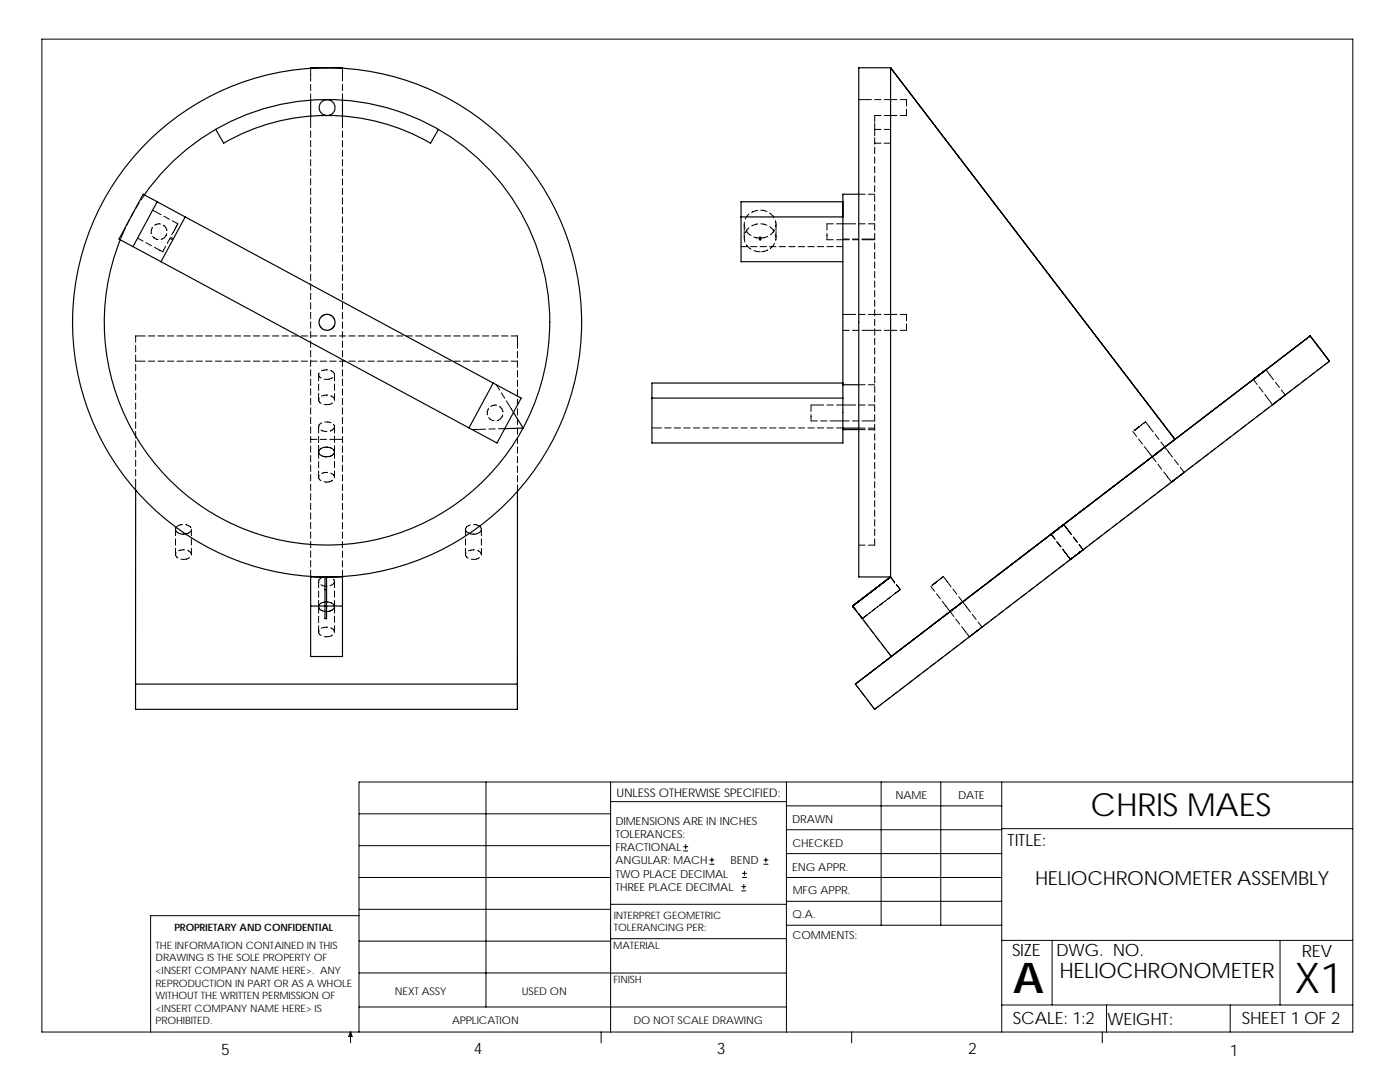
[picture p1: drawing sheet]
<svg xmlns="http://www.w3.org/2000/svg" width="279mm" height="216mm" viewBox="0 0 279 216" stroke-linecap="round" stroke-linejoin="round" font-family="sans-serif">
<g fill="none" stroke="#000" stroke-width=".2">
<path d="M8.4 7.8h261.6v198.1h-261.6zM62 13.6v2.6M62 16.8v1.3M62 18.7v1.3M68.3 13.6v1.3M68.3 14.9v1.3M68.3 16.8v1.3M68.3 18.7v1.3M171.4 19.9h2.5M174.6 19.9h1.2M176.5 19.9h2.5M179.6 19.9h1.3v1.2"/>
<path d="M28.8 38.9l-.7 1M62 23.2v2.3M62 26.1v1.3M62 28v1.3M62 29.9v1.3M62 31.8v1.3M62 33.7v1.3M62 35.6v1.3M62 37.5v1.3M62 39.5v1.2M68.3 23.2v2.3M68.3 26.1v1.3"/>
<path d="M68.3 28v1.3M68.3 30v1.2M68.3 31.9v1.2M68.3 33.8v1.2M68.3 35.7v1.2M68.3 37.6v1.2M68.3 39.5v1.2M171.4 38.8h1.3M173.3 38.8h1.3M174.6 38.9v1.3M174.6 25.8v1.3M174.6 24.6v1.2"/>
<path d="M174.6 25.8h1.2M174.6 27.5v1.3M174.6 29.4v1.3M174.6 31.3v1.3M174.6 33.2v1.3M174.6 35.1v1.3M174.6 37v1.3M174.6 28.6h1.2M175.8 23.1h-1.2v1.2M176.5 25.8h1.2M176.5 28.6h1.2M176.5 23.1h2.5"/>
<path d="M180.9 21.8v1.3h-1.3M25 45.5l-1 2.3M25.9 43.8l-.6 1.1M26.8 42.1l-.6 1.1M27.5 47.5l1.1 .6M27.7 40.5l-.6 1.1M29.1 48.4l1.1 .6M30.4 45.4l-.2 .6v.6M30.4 41.9l1.7 .9M30.5 47.2l.3 .3 .7 .3M32 44.7l-.8 .1-.4 .1M32.6 44.9l.5 .5 .2 .5"/>
<path d="M32.7 43.1l1.1 .7M33.1 49.1l-.6 1.1-1.7-.9M33.3 46.6a1.3 1.3 0 0 1-1.1 1.1M33.3 45.9v.1M33.9 47.6l.6 .3M34 47.5l-.6 1.1M34.1 47.3l.5 .3M34.4 44l1.1 .7-1.2 2.2M62 41.4v1.2M62 43.3v1.2M62 45.2v1.2M62 47.1v1.2"/>
<path d="M62 49v1.2M62 50.9v1.3M62 52.8v1.3M62 54.7v1.3M62 56.6v1.3M62 58.5v1.3M68.3 41.4v1.3M68.3 43.3v1.3M68.3 45.2v1.3M68.3 47.1v1.3M68.3 49v1.3M68.3 50.9v1.3"/>
<path d="M68.3 52.8v1.3M68.3 54.7v1.3M68.3 56.6v1.3M68.3 58.5v1.3M147.9 49.2h1.3M148.5 44.7v1.3M148.5 46.2v1.3M148.5 44.3l.2 1.3M148.5 47.1l.2 1.2M149 46.1l.9 .9M149 48.9l.9 .8M149.5 42.7l-.8 1"/>
<path d="M149.5 45.4l-.8 1M149.8 49.2h1.3M150.5 47.3l1.2 .2M150.5 50l1.2 .2M151.2 44.7l-1.2 .4M151.2 42l-1.2 .4M151.6 47.5v.3M151.7 49.2h1.3M151.8 41.9l1.3 .3M151.8 44.7l1.3 .2M151.8 47.5v.3M153.2 47.2l-1.2 .3"/>
<path d="M153.2 49.9l-1.2 .3M153.6 42.5l.9 1M153.6 45.3l.9 .9M153.6 49.2h1.3M154.6 45.9l-.8 .9M154.6 48.6l-.3 .4-.5 .5M154.7 44l.2 .4-.1 .9M154.7 46.7l.2 .4M154.9 44.7v1.3M154.9 46.2l-.1 1.8M155.5 49.2h1.3M157.4 49.2h1.3"/>
<path d="M159.3 49.2h1.3M161.2 49.2h1.3M163.1 49.2h1.3M165 46.6v1.2h1.3M165 49.2h1.3M166.3 44.7h-1.3v1.2M166.9 44.7h3.9M166.9 49.2h1.3M166.9 47.8h2.6M168.2 47.7h1.3M170.1 47.7h1.3M170.1 47.8h1.3"/>
<path d="M171.4 44.7h1.3M172 47.7h2.6M172 47.8h2.6M173.3 44.7l1.3-.1v1.3M174.6 56.1v1.2M174.6 54.2v1.2M174.6 50.4v1.2M174.6 48.5v1.2M174.6 42.7v1.3M174.6 40.8v1.3M174.6 46.5v1.3M174.6 52.3v1.2"/>
<path d="M174.6 58v1.2M174.6 59.9v1.3M27.1 70.8v1.3h1.9M27.1 68.9v1.3M27.1 72.7v1.3M27.1 74.7v1.2M27.1 76.6v1.2M27.1 78.5v1.2M29 67h-1.9v1.3M29.6 67h1.3M29.6 72.1h1.3M31.5 67h1.3"/>
<path d="M31.5 72.1h1.3M33.4 67h1.3M33.4 72.1h1.3M35.3 67h1.3M35.3 72.1h1.3M37.2 67h1.3M37.2 72.1h1.3M39.1 67h1.3M39.1 72.1h1.3M41 67h1.3M41 72.1h1.3M42.9 67h1.3"/>
<path d="M42.9 72.1h1.3M44.9 67h1.2M44.9 72.1h1.2M46.8 67h1.2M46.8 72.1h1.2M48.7 67h1.2M48.7 72.1h1.2M50.6 67h1.2M50.6 72.1h1.2M52.5 67h1.2M52.5 72.1h1.2M54.4 67h1.2"/>
<path d="M54.4 72.1h1.2M56.3 67h1.3M56.3 72.1h1.3M58.2 67h1.3M58.2 72.1h1.3M60.1 67h1.3M60.1 72.1h1.3M62 67h1.3M62 72.1h1.3M62 60.4v1.3M62 62.3v1.3M62 64.2v1.3"/>
<path d="M62 66.1v1.3M62 68v1.3M62 69.9v1.3M62 71.8v1.3M62 73.7v1.3M62 75.6v1.3M62 77.6v1.2M62 79.5v1.2M63.6 74.7v1.3M63.6 76.6v1.3M63.6 78.5v1.3M63.7 74.4a.68 .68 0 0 0 .4 1"/>
<path d="M63.7 79.5a.71 .71 0 0 0 .4 1M63.9 67h1.3M63.9 72.1h1.3M65.4 73.8l-1.2 .2M65.4 78.8l-1.2 .2M65.8 67h1.3M65.8 72.1h1.3M66 74a.87 .87 0 0 1 .7 .8M66 79l.5 .3 .2 .3M66.4 75.3a1.93 1.93 0 0 1-1.7 .3M66.8 74.7v1.3M66.8 76.6v1.3"/>
<path d="M66.8 78.5l-.1 1.4M67.7 67h1.3M67.7 72.1h1.3M68.3 60.4v1.3M68.3 62.3v1.3M68.3 64.2v1.3M68.3 66.1v1.3M68.3 68.1v1.2M68.3 70v1.2M68.3 71.9v1.2M68.3 73.8v1.2M68.3 75.7v1.2"/>
<path d="M68.3 77.6v1.2M68.3 79.5v1.3M69.6 67h1.3M69.6 72.1h1.3M71.5 67h1.3M71.5 72.1h1.3M73.4 67h1.3M73.4 72.1h1.3M75.3 67h1.3M75.3 72.1h1.3M77.2 67h1.3M77.2 72.1h1.3"/>
<path d="M79.1 67h1.3M79.1 72.1h1.3M81 67h1.3M81 72.1h1.3M83 67h1.2M83 72.1h1.2M84.9 67h1.2M84.9 72.1h1.2M86.8 67h1.2M86.8 72.1h1.2M88.7 67h1.2M88.7 72.1h1.2"/>
<path d="M90.6 67h1.2M90.6 72.1h1.2M92.5 67h1.2M92.5 72.1h1.2M94.4 67h1.3M94.4 72.1h1.3M96.3 67h1.3M96.3 72.1h1.3M98.2 67h1.3M98.2 72.1h1.3M99.1 76.8l.6 1M100.1 78.4l.6 1.1"/>
<path d="M100.1 67h1.3M100.1 72.1h1.3M101 80l.7 1.1M102 67h1.3v2.5M102 72.1h1.3M103.3 70.1v1.3M103.3 72v1.3M103.3 73.9v1.3M103.3 75.8v1.3M103.3 77.7v1.3M103.3 79.7v1.2M168.2 62.7h2.6"/>
<path d="M168.2 65.9h1.3M170.1 65.9h1.3M171.4 76.8h1.3M171.4 62.7h1.3M172 65.9h3.8M173.3 76.8h1.3M173.3 62.7h2.5M174.6 78.9v1.3M174.6 73.2v1.3M174.6 67.5v1.3M174.6 61.8v1.3M174.6 63.7v1.3"/>
<path d="M174.6 65.6v1.3M174.6 69.4v1.3M174.6 71.3v1.3M174.6 75.1v1.3M174.6 77v1.3M176.5 65.9h2.5M176.5 62.7h2.5M179.6 62.7h1.3v1.3M180.9 64.6v1.3h-1.3M250.1 75.7l.8 1M251.3 77.2l.8 1M252.4 78.7l1.6 2.1 .3-.3"/>
<path d="M252.6 73.8l1.6 2M254.6 76.3l.7 1M255.7 77.8l.8 1M255.9 79.3l-1.6 1.2M255.9 79.3l-.4 .3M256 79.2l-.1 .1M256.2 79l-1 .8M256.5 78.8h.1M256.5 78.8l-.6 .5M257.7 77.9l-.9 .7M259.3 76.7l-1 .8M260.8 75.5l-1 .8"/>
<path d="M262.3 74.4l-1 .7M263.8 73.2l-1 .8M265.3 72.1l-1 .7M27.1 95.6v2.2M27.1 80.4v1.2M27.1 82.3v1.2M27.1 84.2v1.2M27.1 86.1v1.3M27.1 88v1.3M27.1 89.9v1.3M27.1 91.8v1.3M27.1 93.7v1.3"/>
<path d="M62 81.4v1.2M62 83.3v1.2M62 85.2v1.2M62 87.1v1.2M62 89v1.3M62 90.9v1.3M62 92.8v1.3M62 94.7v1.3M62 96.6v1.3M62 98.5v1.3M62 87.7h1.3M63.6 94v1.2"/>
<path d="M63.6 85.2v.1M63.6 85.2v1.2M63.6 87.1v1.2M63.6 88.9v2.6M63.6 92.1v1.3M63.7 89.8a.8 .8 0 0 0 .7 1.2l.9 .1M63.7 94.9a.73 .73 0 0 0 .4 1M63.9 87.7h1.3M64.1 85.8l1.2 .3M64.2 84.4l-.5 .4-.1 .4M64.2 89.4a.77 .77 0 0 0-.6 1M64.8 84.2l1.3 .1"/>
<path d="M64.8 89.2l1.2 .2M65.4 89.2l-1.2 .2M65.4 94.3l-1.2 .2M65.8 87.7h2.5M66 89.4l.5 .3 .2 .3M66 94.4l.5 .3 .2 .4M66.4 90.8a1.98 1.98 0 0 1-1.7 .3M66.4 95.8a1.98 1.98 0 0 1-1.7 .3M66.4 80.4a1.95 1.95 0 0 1-1.7 .3M66.4 90.8l-.5 .2M66.6 84.7l.2 .5M66.6 89.8l.2 .4"/>
<path d="M66.8 90.2v1.3M66.8 85.2v1.2M66.8 87v1.3M66.8 88.9l-.1 1.4M66.8 92.1v1.2M66.8 94l-.1 1.3M66.8 85.2a1.05 1.05 0 0 1-.9 .8M66.8 90.2l-.4 .6M68.3 81.4v1.3M68.3 83.3v1.3M68.3 85.2v1.3M68.3 87.1v1.3"/>
<path d="M68.3 89v1.3M68.3 90.9v1.3M68.3 92.8v1.3M68.3 94.7v1.3M68.3 96.6v1.3M68.3 98.5v1.3M95.5 85.7h-1.2M96.9 85.6l-1.2 .1M97.5 81.5l-.3 .7 .1 .6M97.5 83.3l.3 .4 .8 .2M98.8 85.6h-1.2M99.1 80.9l-.3-.1-.9 .3"/>
<path d="M99.7 81.1l.5 .5 .2 .5M100.3 82.8a1.41 1.41 0 0 1-1.1 1.1M100.7 85.5l-1.2 .1M101.8 81.2l.7 1.1M103.3 81.6v1.2M103.3 83.5v1.2M103.3 85.4v1.2M103.3 87.3v1.2M103.3 89.2v1.2M103.3 91.1v1.3M103.3 93v1.3M103.3 94.9v1.3"/>
<path d="M103.3 96.8v1.3M130.1 85.4h1.9M132.7 85.4h1.2M134.6 85.4h1.2M136.5 85.4h1.2M138.4 85.4h1.2M140.3 85.4h1.2M142.2 85.4h1.2M144.1 85.4h1.3M146 85.4h1.3M147.9 85.4h1.3M149.8 85.4h1.3"/>
<path d="M151.7 85.4h1.3M153.6 85.4h1.3M155.5 85.4h1.3M157.4 85.4h1.3M159.3 85.4h1.3M161.2 85.4h1.3M161.9 82.7v1.3h1.2M163.1 85.4h1.3M163.8 84h1.2M164.4 80.8h-2.5v1.3M165 85.4h1.3M165 80.8h1.3"/>
<path d="M165.7 84h3.8M166.9 80.8h3.9M166.9 85.4h1.3M170.1 84h1.3M171.4 85.4h1.3M171.4 85.7h1.3M171.4 80.8h1.3M172 84h2.6M173.3 80.8h1.3v1.3M173.3 85.4h1.3M173.3 85.7h1.3M174.6 99.9v1.3"/>
<path d="M174.6 90.4v1.2M174.6 88.5v1.2M174.6 86.6v1.2M174.6 82.7v1.3M174.6 84.6v1.3M174.6 92.3v1.2M174.6 94.2v1.2M174.6 96.1v1.2M174.6 98v1.3M219.4 99.3l-1.1 .7M220.9 98.1l-1 .7M222.4 96.9l-1 .8"/>
<path d="M223.9 95.8l-1 .7M225.4 94.6l-1 .8M226.1 86.1l.7 1M226.5 85.8l-.2 .1M226.5 85.8l-.1 .1M226.9 93.5l-1 .7M227.2 87.6l.8 1M227.4 85.2l-.9 .6M227.4 85.1v.1M227.8 84.8h.1M227.8 84.8l-.4 .4M228.3 84.4l.3-.2-.7 .5"/>
<path d="M228.4 89.1l1.5 2M228.4 92.3l-1 .8M228.6 84.2l1.5 2M229 99.8l-1 .8M229.9 91.1l-1 .8M230 91.1l.7 1M230.3 90.9l-.3 .2M230.4 90.8l-.2 .2M230.4 90.8l-.2 .1M230.5 98.7l-1 .8M230.5 86.7l.8 1M230.9 90.4l-.6 .5"/>
<path d="M231.1 92.6l.8 1.1M231.2 90.2l-.8 .6M231.2 90.1v.1M231.6 89.9l-.4 .3M231.7 88.2l2.3 3M231.8 89.7l-1.5 1.2M231.8 89.7l-.9 .7M232 97.5l-1 .8M232.3 94.2l.7 1M232.3 89.3l-.5 .4M232.3 89.3l-.5 .5M232.5 89.2h.1"/>
<path d="M232.5 89.2l-.2 .1M232.5 89.2l-.3 .3M233 88.8l-1.2 .9M233 95.2l.8 1 .1-.1M233.6 96.4l-1.1 .8M234.1 96l-.2 .1M234.3 95.8l-.4 .3M234.4 91.7l.8 1M234.5 87.7l-1 .7M234.8 95.4l-.4 .3M234.8 95.4h.1M235.1 95.2l-1.1 .8"/>
<path d="M235.5 93.2l.8 1.1M235.8 94.6l-1 .8M236.3 94.3l-.3 .2M236.6 94.1l-1 .7M238.1 92.9l-1 .8M239.6 91.7l-1 .8M241.1 90.6l-1 .8M242.6 89.4l-1 .8M244.1 88.3l-1 .7M245.6 87.1l-1 .8M247.2 86l-1.1 .7M248.7 84.8l-1 .8"/>
<path d="M250.2 83.7l-1 .7M251.7 82.5l-1 .7M253.2 81.3l-1 .8M254.5 80.4l-.2 .1M254.7 80.2l-1 .7M35 109.4v1.3M35 105.6v1.3M35 107.5v1.3M35.1 110.3a.7 .7 0 0 0 .4 1M36.4 104.6l-1.1 .5M36.9 109.7l-1.3 .2M37.1 104.7l.5 .2 .5 .4"/>
<path d="M37.5 109.9a.88 .88 0 0 1 .7 .9M37.8 111.3a1.93 1.93 0 0 1-1.7 .3M38.1 105.9l-.5 .5-.6 .2M38.2 105.6v1.3M38.2 107.5v1.3M38.2 109.4v1.3M62 100.4v1.3M62 102.3v1.3M62 104.2v1.3M62 106.1v1.3M62 108v1.3M62 109.9v1.3"/>
<path d="M62 111.8v1.3M62 113.7v1.3M63.6 119.8v1.3M63.6 116v.2M63.6 116v1.3M63.6 117.9v1.3M64.1 116.7l1.2 .3M64.2 115.3l-.5 .4-.1 .3M64.8 115.1l1.2 .1M66.5 115.6l.3 .4M66.8 116v1.3M66.8 117.9v1.3"/>
<path d="M66.8 119.8v1.3M66.8 116a1.05 1.05 0 0 1-.9 .9M68.3 100.4v1.3M68.3 102.3v1.3M68.3 104.2v1.3M68.3 106.2v1.2M68.3 108.1v1.2M68.3 110v1.2M68.3 111.9v1.2M68.3 113.8v1.2M92.9 109.4v1.3M92.9 107.5v1.3"/>
<path d="M92.9 105.5h.1M92.9 105.5v1.4M92.9 105.8l.2 .3 .6 .3M93 110.3a.68 .68 0 0 0 .4 1.1M93.9 104.7l-.4 .2-.6 .6M94.5 104.7h.5l.7 .3M94.7 109.7l-1.2 .2M95.3 109.9a.91 .91 0 0 1 .8 .9M95.7 111.3a1.88 1.88 0 0 1-1.7 .3M96.1 105.6v1.3M96.1 107.5v1.3M96.1 109.4v1.3"/>
<path d="M171.4 108.8h1.3M174.6 107.5v1.3h-1.3M174.6 105.6v1.3M174.6 103.7v1.3M174.6 101.8v1.3M177.6 119.2l-3.5 2.7M177.8 115.1l.7 1M178.5 116.1h.1M178.9 116.6l.8 1M179.7 117.6l-2.6 2M179.7 117.6h.1M179.7 117.6l-.5 .4"/>
<path d="M185.8 117l.7 1M186.2 116.6l-.2 .2M186.9 118.5l.8 1M187 116l-.8 .6M187 116h.1M187.5 115.7l-.5 .3M188.1 120l2.3 3M188.1 115.2l-.6 .4M188.1 115.2l-.1 .1M188.3 115.1l-.2 .1M188.3 115.1l1.5 2M190.2 117.6l.8 1"/>
<path d="M191.3 119.1l2.4 3M193.6 118.9l-1 .8M195.1 117.8l-1 .7M196.7 116.6l-1.1 .8M198.2 115.4l-1 .8M199.7 114.3l-1 .8M201.2 113.1l-1 .8M202.7 112l-1 .8M203.3 119.5l-1 .8M204.2 110.8l-1 .8M204.8 118.4l-1 .7M205.7 109.7l-1 .7"/>
<path d="M206.3 117.2l-1 .8M207.2 108.5l-1 .8M207.8 116.1l-1 .7M208.8 107.4l-1 .7M209.3 114.9l-1 .8M210.1 106.4l-.3 .2 .7 1M210.3 106.2l-1 .8M210.3 106.2l-.2 .2M210.8 105.8h.1M210.9 113.7l-1.1 .8M210.9 108.1l.8 1M211.7 105.1l.1-.1-1.7 1.4"/>
<path d="M211.7 105.1l-.4 .3M211.7 105.1l-.9 .7M212.1 109.6l1.5 2M212.3 104.6l-.6 .5M212.3 104.7l1.5 2-.7-1M212.3 104.6l.8 1M212.4 112.6l-1.1 .8M213.3 103.9l-1 .7M213.9 111.4l-1 .8M213.9 111.4l-.3 .2M214.1 111.2l-.2 .2M214.2 107.2l.8 1-.8-1"/>
<path d="M214.8 102.7l-1 .8M215.1 110.5l-1.2 .9M215.4 108.7l.8 1M215.4 110.3l-1 .7M215.5 110.2l-.4 .3 .4-.3M215.5 110.2l.1-.1-.1 .1M215.5 110.2l-.4 .3M215.9 109.9l-.4 .3M216.1 109.7h.1M216.2 109.7l-.7 .5M216.3 101.6l-1 .7M216.9 109.1l-1 .8"/>
<path d="M217.8 100.4l-1 .8M218.4 107.9l-1 .8M219.9 106.8l-1 .8M221.4 105.6l-1 .8M222.9 104.5l-.9 .8M224.5 103.3l-1 .8M226 102.2l-1 .7M227.5 101l-1 .8M63.6 124.8v1.3M63.6 121.1v.2M63.6 121.1v1.2M63.6 123v1.2"/>
<path d="M63.6 121.2l.5 .6M63.7 120.8l-.1 .4M63.7 120.7l-.1 .4M63.7 125.8a.71 .71 0 0 0 .4 1M64.1 121.7l1.2 .3M64.2 120.3l-.5 .4M64.8 120.1l1.2 .1M65.4 120.1l-1.3 .2M65.4 125.2l-1.3 .1M66 120.2l.1 .1M66 120.2a.86 .86 0 0 1 .7 1M66 125.3a.87 .87 0 0 1 .7 .9"/>
<path d="M66.4 121.6a1.91 1.91 0 0 1-1.7 .4M66.4 126.7a1.95 1.95 0 0 1-1.7 .3M66.6 120.6l.2 .5M66.8 121.1v1.2M66.8 122.9v1.3M66.8 124.8v1.3M66.8 121.1a1.05 1.05 0 0 1-.9 .8M170.2 120.9h.1M170.2 120.9l.7 1M170.7 136.5l.8 1M170.9 121.9h.1M171.3 122.4l.8 1"/>
<path d="M171.9 138l.7 1M172.1 123.4h.1M172.5 123.9l.7 1M173 139.5l1.5 2 1.6-1.1M173.1 122.7l-1 .7M173.6 125.5l.8 .9M174.6 121.5l-2.5 1.9-.8-1M174.8 127l.8 1M175.9 128.5l.8 1M177.1 130l.8 1M177.6 139.2l-1 .8M177.9 131h.1"/>
<path d="M178.9 130.2l-1 .8M179.1 138l-1 .8M180 129.3l-1 .8M180.6 136.9l-1 .8M181.5 128.2l-1 .8M182.1 135.7l-1 .8M183 127l-1 .8M183.6 134.6l-1 .8M184.6 125.9l-1 .7M185.1 133.4l-1 .8M186.1 124.7l-1 .8M186.6 132.3l-1 .7"/>
<path d="M187.6 123.5l-1 .8M188.2 131.1l-1 .8M189.1 122.4l-1 .8M189.7 130l-1 .7M189.9 121.8l-.3 .2M190.1 121.7l-.3 .1M190.1 121.7l-.2 .1M190.1 121.6l-.2 .2M190.6 121.2l-1 .8M190.6 121.2l-.7 .6M190.8 123.5l.7 1M190.9 121.1l-.8 .6"/>
<path d="M190.9 121v.1M191.1 120.9l-.5 .3M191.2 128.8l-1 .8M191.5 120.6l-.6 .5M191.6 120.5l-.1 .1M191.9 125l1.5 2M192.1 120.1h.1M192.1 120.1l-.4 .3M192.1 120.1l-1 .8 .4-.3M192.1 120.1l-.7 .5M192.7 127.6l-1 .8M193.5 127v.1"/>
<path d="M194 126.7l-.5 .3M194 122.6l.8 1M194.2 126.5l-1 .8M194.5 126.3l-1 .7M194.5 126.3h.1M195.2 124.1l.8 1M195.4 125.6l-.9 .7M195.4 125.6l-.4 .3M195.5 125.5l-.1 .1M195.7 125.3l-1 .8M196 125.1h.1M196 125.1l-.6 .5"/>
<path d="M197.2 124.2l-1 .7M198.8 123l-1.1 .8M200.3 121.9l-1 .7M201.8 120.7l-1 .8M97 156v44.9M121.9 156v49.9M121.9 160h35.1M157 156v49.9M174.6 141.5h.1M175.9 156v28.6M187.7 156v28.6M199.9 156v49.9"/>
<path d="M270 156h-198.4v49.9M71.6 175.1h50.3M71.6 168.7h50.3M71.6 162.4h50.3M136.4 169.8h.9M136.4 169h.9M136.8 168.5v.9M141.6 172.4h.9M141.6 171.6h.9M142.1 171.2v.8M148 177.8h.8M148 176.9h.8"/>
<path d="M148.2 175.1h.8M148.2 174.3h.8M148.4 176.5v.8M148.6 173.8v.9M152.4 172.4h.9M152.4 171.6h.9M152.8 171.2v.8M157 170.3h42.9M157 160.8h42.9M157 165.6h42.9M157 175.1h42.9M157 179.9h42.9"/>
<path d="M199.9 165.4h70.1M71.6 187.8h50.3M71.6 181.4h50.3M71.6 194.1h50.3M71.6 182.7h-41.5v23.2M121.9 187.3h35.1M121.9 194.2h35.1M121.9 180.4h35.1M157 184.6h42.9M199.9 187.6h70.1M210 187.6v12.9M255.5 187.6v12.9"/>
<path d="M70 205.9v2.2M70 205.9l.3 .9h-.7zM71.6 200.9h85.4M120 205.9v2.2M170 205.9v2.2M199.9 200.5h70.1M220 205.9v2.2M220.8 200.5v5.4M245.5 200.5v5.4"/>
<circle cx="151.7" cy="47.4" r=".14"/>
</g>
<g fill="none" stroke="#000" stroke-width=".23">
<path d="M68.3 13.6l-6.3-.1v.1M68.3 20v3.2M177.8 13.5h-6.4v101.6h6.3M28.8 38.9a44.4 44.4 0 0 1 74.6 2.5 44.4 44.4 0 0 1-32.8 67 44.4 44.4 0 0 1-47.8-57.3l1.2-3.3M43.1 25.8l1.5 2.8a41.2 41.2 0 0 1 41.3 0l1.6-2.8M62 20v3.2M171.4 38.8h-3.2v49.6h-38.1v-12h38.1M31.4 40.3l-2.8-1.5-4.9 8.9 8.4 4.5M31.4 40.3l-4.9 8.9M31.4 40.3l5.6 3M32.1 52.2l61.5 33.2M37 43.3l-4.9 8.9"/>
<path d="M37 43.3l61.4 33.1M147.9 43.3h20.3M151.6 47.6l.2 .1v.1h-.2zM168.2 40.3h-20.3v11.9h20.3M66.7 65.1l-.4 .4-.6 .3-.5 .1-.8-.2-.4-.4-.3-.7v-.7l.2-.4 .4-.5 .7-.3 .6 .1 .5 .1 .4 .5 .3 .5 .1 .5-.2 .7M98.4 76.4l5.6 3-4.8 9-5.6-3M98.4 76.4l-4.8 9M130.1 79.4h38.1M168.2 76.8h3.2M250.1 75.7l2.5-1.9zM261.5 67l3.8 5.1M261.5 67h.1"/>
<path d="M261.5 67l-90.8 69.5M265.3 72.1h.1M265.3 72.1l-90.7 69.4-3.9-5M27.1 97.8v43.7h76.2v-5M102.5 82.3l1.9 3.1-3.7 .1M103.3 98.1v38.4M168.2 85.4h3.2M168.2 85.7h3.2M234.5 87.7l-56.8-74.2v101.6M234.5 87.7h.1M35.2 105.2a.82 .82 0 0 0 .6 1.3l1.2 .1M62 115.1h6.3"/>
<path d="M62 115v16h6.3v-16M64.9 115.1v8.3h.3v-8.3M64.9 117.6h.3M95.7 105l.3 .4a1.19 1.19 0 0 1-1.5 1.2l-.8-.2M177.7 115.1l-7.5 5.8M209.8 106.6l2.5-1.9zM27.1 136.5h76.2M62 120.9h2.9M65.2 120.9h3.1M170.2 120.9h.1M170.2 120.9l7.7 10.1-7.2 5.5M170.7 136.5h.1"/>
<circle cx="65.3" cy="21.5" r="1.6"/>
<circle cx="65.3" cy="64.3" r="50.8"/>
</g>
<g font-size="8.5">
<text x="202.2" y="198.2">A</text>
<text x="258.4" y="198.1">X1</text>
</g>
<text font-size="6.3" x="217.7" y="162.9">CHRIS MAES</text>
<text font-size="4.2" x="211.5" y="195.1">HELIOCHRONOMETER</text>
<text font-size="3.9" x="206.6" y="176.6">HELIOCHRONOMETER ASSEMBLY</text>
<g font-size="3.4">
<text x="201.1" y="168.8">TITLE:</text>
<text x="202" y="190.8">SIZE</text>
<text x="210.8" y="190.8">DWG. NO.</text>
<text x="259.8" y="190.9">REV</text>
<text x="202.1" y="204.4">SCALE: 1:2</text>
<text x="221" y="204.5">WEIGHT:</text>
<text x="247.8" y="204.4">SHEET 1 OF 2</text>
</g>
<g font-size="3.2">
<text x="44.2" y="210.4">5</text>
<text x="94.6" y="210.3">4</text>
<text x="143" y="210.4">3</text>
<text x="193.2" y="210.4">2</text>
<text x="245.4" y="210.7">1</text>
</g>
<text font-size="2.4" x="123" y="158.9">UNLESS OTHERWISE SPECIFIED:</text>
<g font-size="2.2">
<text x="178.7" y="159.4">NAME</text>
<text x="191.2" y="159.4">DATE</text>
<text x="122.8" y="164.5">DIMENSIONS ARE IN INCHES</text>
<text x="122.8" y="167.2">TOLERANCES:</text>
<text x="158.1" y="164.2">DRAWN</text>
<text x="122.8" y="169.8">FRACTIONAL</text>
<text x="122.8" y="172.5">ANGULAR: MACH</text>
<text x="145.8" y="172.5">BEND</text>
<text x="158.1" y="173.7">ENG APPR.</text>
<text x="158.1" y="169.1">CHECKED</text>
<text x="122.8" y="175.1">TWO PLACE DECIMAL</text>
<text x="122.8" y="177.8">THREE PLACE DECIMAL</text>
<text x="158.2" y="178.5">MFG APPR.</text>
<text x="158.2" y="183.2">Q.A.</text>
<text x="158.2" y="187.4">COMMENTS:</text>
</g>
<g font-size="2.1">
<text x="78.8" y="198.5">NEXT ASSY</text>
<text x="104.1" y="198.5">USED ON</text>
<text x="90.2" y="204.3">APPLICATION</text>
<text x="126.4" y="204.4">DO NOT SCALE DRAWING</text>
</g>
<g font-size="2">
<text x="34.8" y="185.7">PROPRIETARY AND CONFIDENTIAL</text>
<text x="122.5" y="185.9">TOLERANCING PER:</text>
<text x="122.5" y="183.3">INTERPRET GEOMETRIC</text>
<text x="31.1" y="189.3">THE INFORMATION CONTAINED IN THIS</text>
<text x="31.1" y="191.8">DRAWING IS THE SOLE PROPERTY OF</text>
<text x="122.4" y="189.4">MATERIAL</text>
<text x="31.1" y="194.3">&lt;INSERT COMPANY NAME HERE&gt;. ANY</text>
<text x="31.1" y="196.9">REPRODUCTION IN PART OR AS A WHOLE</text>
<text x="122.4" y="196.2">FINISH</text>
<text x="31.1" y="199.4">WITHOUT THE WRITTEN PERMISSION OF</text>
<text x="31.1" y="201.9">&lt;INSERT COMPANY NAME HERE&gt; IS</text>
<text x="31.1" y="204.4">PROHIBITED.</text>
</g>
</svg>
